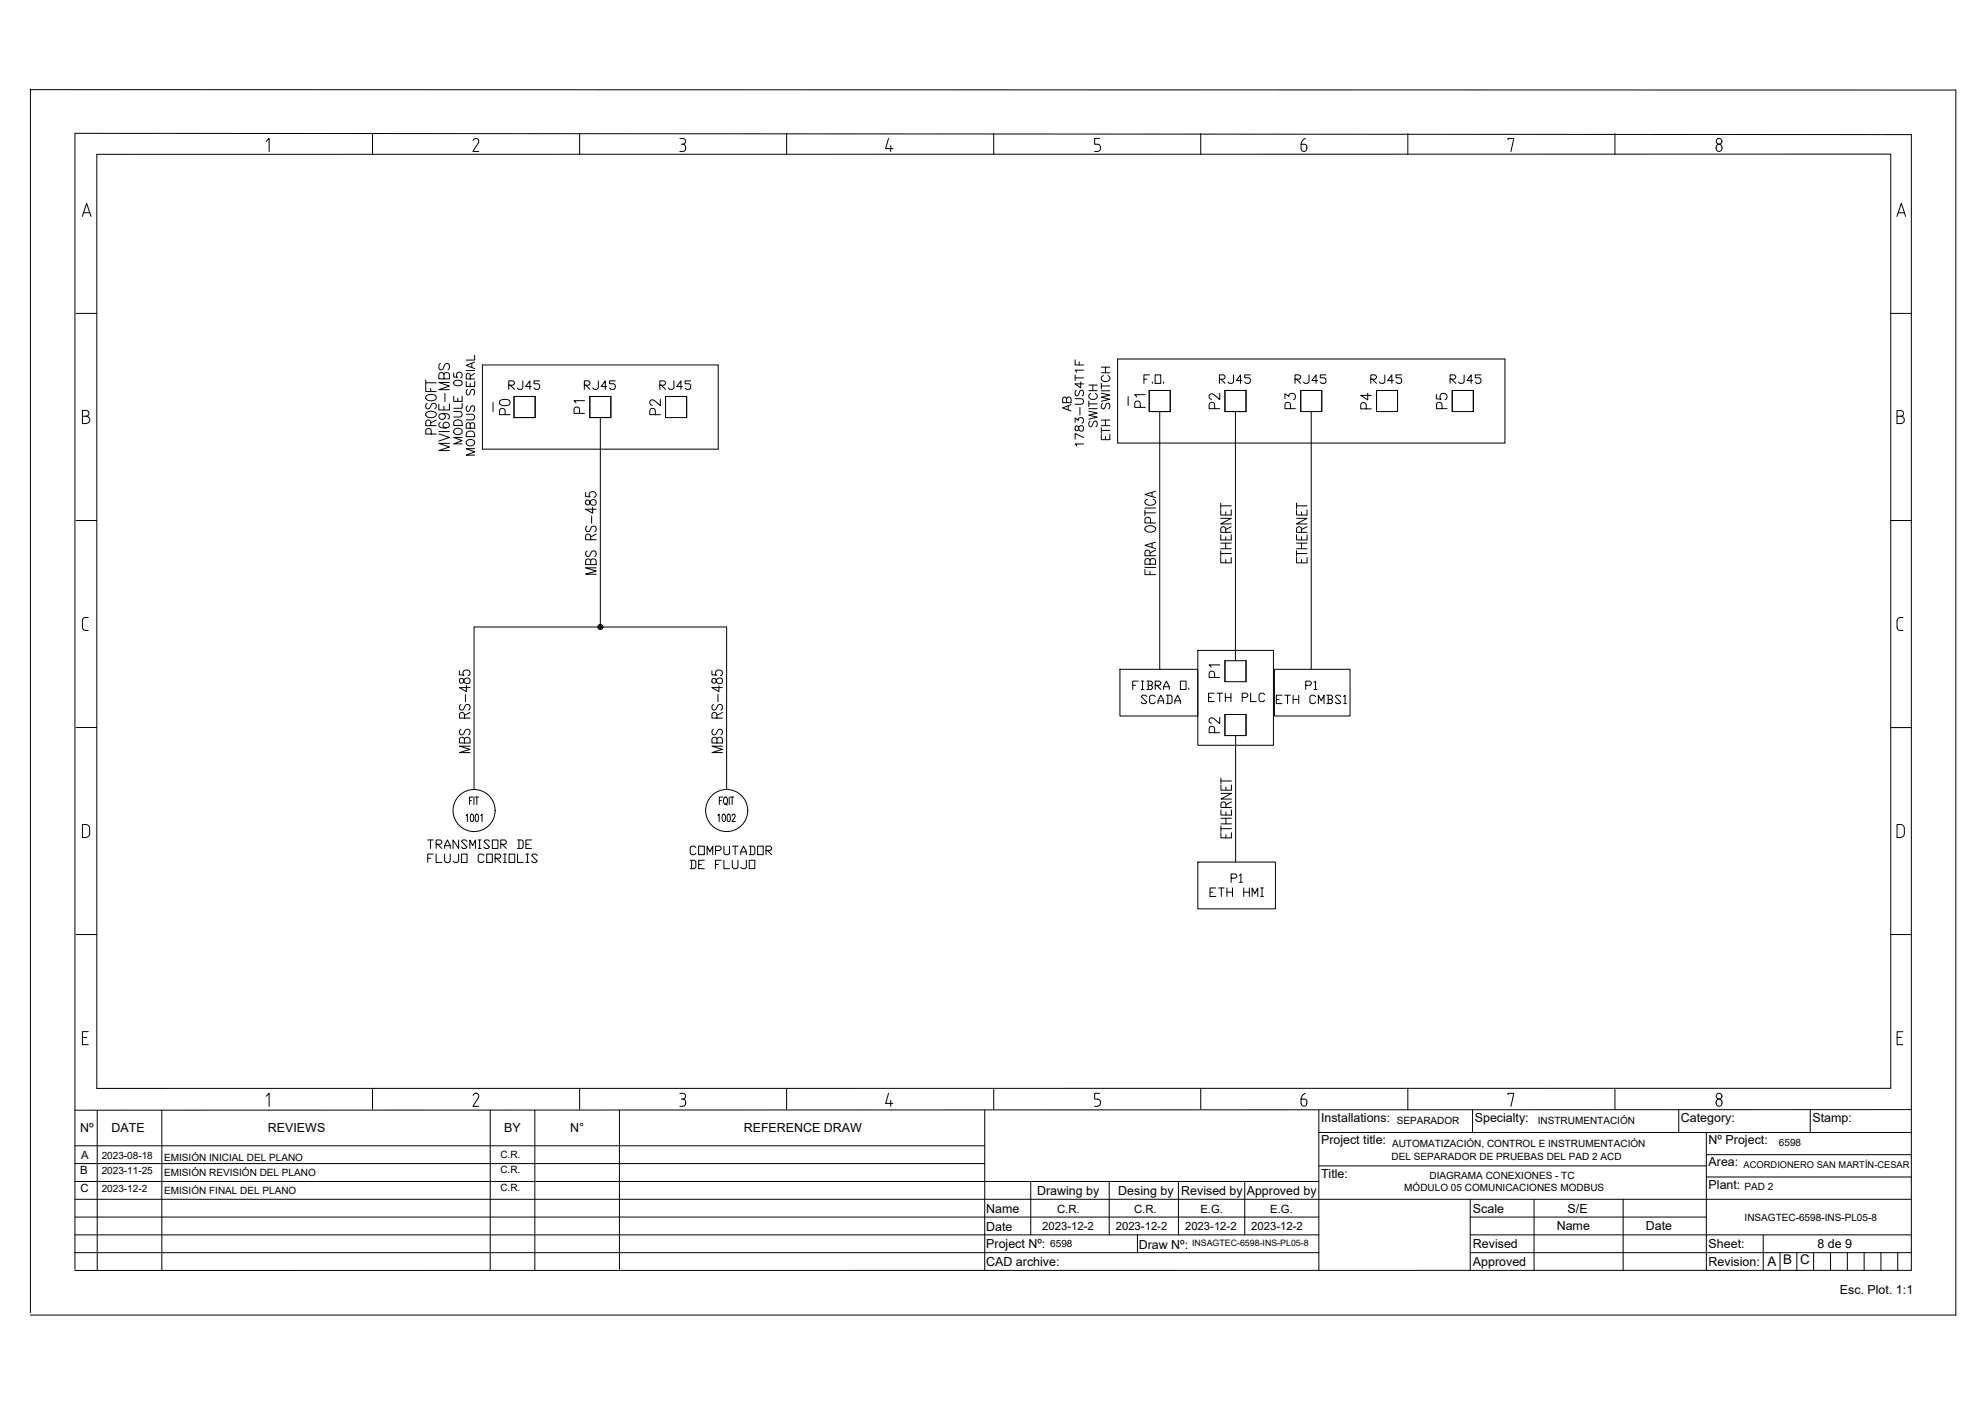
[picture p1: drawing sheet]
<svg xmlns="http://www.w3.org/2000/svg" width="420mm" height="297mm" viewBox="0 0 420 297" stroke-linecap="round" stroke-linejoin="round" font-family="sans-serif">
<g fill="none" stroke="#000" stroke-width=".21">
<path d="M6.4 19l407.6 .1v259.3h-407.6M6.4 18.9v259M15.9 28.3v240.5M15.9 28.2l388.7 .3v240.5h-388.7M20.5 32.7l379.7-.1v197.8h-379.7zM56.4 29.9l.6-.6v2.8M78.9 28.3v4.4M100.1 29.8a.62 .62 0 0 1 .9-.5 .62 .62 0 0 1 .3 .9M101.2 30.2l-1.1 1.9h1.2M122.7 28.3v4.4M143.9 29.3h.6a.6 .6 0 0 1 .6 .6 .6 .6 0 0 1-.6 .6M144.2 30.5h.3"/>
<path d="M144.5 30.5a.6 .6 0 0 1 .6 .6M145.1 31.5a.6 .6 0 0 1-.6 .6h-.6M145.1 31.2v.3M166.5 28.3v4.4M188.1 29.3l-.6 2.2h1.5M188.5 30.9v1.2M210.3 28.3v4.4M232.8 29.3h-1.1v1.2h.6a.6 .6 0 0 1 .6 .6M232.9 31.5a.6 .6 0 0 1-.6 .6h-.6M232.9 31.2v.3M254.2 28.3v4.4M298 28.3v4.4"/>
<path d="M319.2 29.6v-.3h1.2l-.6 2.8M341.8 28.3v4.4M363.2 31.2v.3M363.3 31.1a.6 .6 0 0 1 .6-.6 .6 .6 0 0 1 .6 .6M363.3 31.5a.6 .6 0 0 0 .6 .6 .6 .6 0 0 0 .6-.6M364.5 31.2v.3M17.4 45.8l.9-2.8 1 2.8M17.7 45h1.3M401.5 45.8l.9-2.8 1 2.8M401.8 45.1h1.3M16.1 66.4h4.4M100.5 75.2v1h-1.8"/>
<path d="M102.1 77.3h49.9v17.8h-49.9zM233.1 78.9h1.8M233.1 77.7h1.8M233.6 79.5a.65 .65 0 0 0-.5 .8 .65 .65 0 0 0 .7 .5h.4a.65 .65 0 0 0 .7-.5 .65 .65 0 0 0-.4-.8M234 77.7v1.2M236.6 76h81.9v17.8h-81.9zM243.3 79.4h-1.2v1.8M244.5 79.4h1.2v1.8h-1.2zM400.2 66.4h4.4M17.4 88.1h.8M18.2 88.1a.77 .77 0 0 1 .8 .8 .77 .77 0 0 1-.8 .8M18.2 88.1a.6 .6 0 0 0 .6-.6 .6 .6 0 0 0-.6-.6h-.8v2.8h.8"/>
<path d="M113.3 83.9v4.5h-4.5M127.1 88.4v44.4M129.3 83.9v4.5h-4.5M145.3 83.9v4.5h-4.4M233.1 92v1.1h1.8v-1.1M233.1 83.2l1.8 .5-1.8 .4 1.8 .4-1.8 .5M233.1 91.1h1.8M233.1 90.1h1.8M233.1 88.9h1.8M233.1 82.7h1.8M233.1 81.7h1.8M233.4 85.4a.65 .65 0 0 0-.3 .6 .65 .65 0 0 0 .5 .6l.2-.2 .4-.9 .5-.1a.78 .78 0 0 1 0 1.2"/>
<path d="M242.1 80.3h.6M243.3 82.7h4.4v4.4h-4.4M245.5 87.1v54.6M246.3 80.9v.3M261.5 87.1v52.8M263.7 82.7v4.4h-4.4M277.5 87.1v54.6M279.8 82.7v4.4h-4.5M295.8 82.7v4.4h-4.4M311.9 82.7v4.4h-4.5M401.5 86.9h.8a.6 .6 0 0 1 .6 .6 .6 .6 0 0 1-.6 .6 .77 .77 0 0 1 .8 .8 .77 .77 0 0 1-.8 .8h-.8zM401.5 88.1h.8"/>
<path d="M16.1 110.2h4.4M242.3 108.6h2.3M242.3 108v1.2M242.3 107.6h2.3M242.5 111.6a1.5 1.5 0 0 1 2.1 .2 .98 .98 0 0 1-1.4 .9l-.3-.1a.6 .6 0 0 1-.4-1zM242.9 105.7a.59 .59 0 0 0-.6 .6 .59 .59 0 0 0 .6 .6l.8 .1a.66 .66 0 0 0 .9-.5 .66 .66 0 0 0-.5-.8M243.4 118.7a.6 .6 0 0 1 .6-.5 .6 .6 0 0 1 .6 .5v.8h-2.3v-.8a.55 .55 0 0 1 .6-.5 .55 .55 0 0 1 .5 .5v.8M243.4 117.7v-.8a.55 .55 0 0 0-.5-.4 .55 .55 0 0 0-.6 .4v.8h2.3M243.5 110.7v-.7a.62 .62 0 0 0-.6-.5 .62 .62 0 0 0-.6 .5v.7h2.3M243.8 104.3v.8M243.8 115v.9M244.6 114.8l-2.3 .7 2.3 .6"/>
<path d="M244.6 104l-2.3 .7 2.3 .7M244.6 116.5l-1.2 .6M258.4 118v1.2h2.2v-1.2M258.4 113.2v1.1h2.2v-1.1M258.4 109.7h2.2l-2.2 1.2h2.2M258.4 107.9v1.1h2.2v-1.1M258.4 117.2h2.2M258.4 106.5v1.2M258.4 116.6v1.2M258.4 116.2h2.2M258.4 115h2.2M258.4 107.1h2.2"/>
<path d="M259.4 112.7v-.8a.54 .54 0 0 0-.5-.4 .54 .54 0 0 0-.5 .4v.8h2.2M259.4 108.4v.6M259.4 113.6v.7M259.4 115v1.2M259.4 118.5v.7M260.6 111.5l-1.2 .6M274.4 118v1.2h2.3v-1.2M274.4 113.2v1.1h2.3v-1.1M274.4 109.7h2.3l-2.3 1.2h2.3M274.4 107.9v1.1h2.3v-1.1M274.4 117.2h2.3M274.4 116.2h2.3"/>
<path d="M274.4 115h2.3M274.4 107.1h2.3M274.4 106.5v1.2M274.4 116.6v1.2M275.5 112.7v-.8a.54 .54 0 0 0-.5-.4 .54 .54 0 0 0-.6 .4v.8h2.3M275.5 108.4v.6M275.5 113.6v.7M275.5 115v1.2M275.5 118.5v.7M276.7 111.5l-1.2 .6M400.2 110.2h4.4M18.1 133.5h.6"/>
<path d="M18.1 130.7h.6M18.1 130.7a.69 .69 0 0 0-.7 .7v1.4a.69 .69 0 0 0 .7 .7M242.3 120.6v1.1h2.3M242.3 120.1h2.3M243.4 121v.7M253.5 137.7h16v20.1h-16zM259.3 139.9h4.4v4.4h-4.4M401.5 131.4v1.4M401.6 132.8a.69 .69 0 0 0 .6 .7M402.2 133.5h.6M402.2 130.7h.6M402.2 130.7a.69 .69 0 0 0-.6 .7"/>
<path d="M16.1 154h4.4M97.2 142v.9l1 .1a.69 .69 0 0 1 .1-1 .69 .69 0 0 1 .9 0 .69 .69 0 0 1 .1 1h-.3M97.4 143.7a.6 .6 0 0 0 .2 .9h.4l.1-.2a.71 .71 0 0 1 .6-.9 .71 .71 0 0 1 .8 .8 .74 .74 0 0 1-.9 .4 .74 .74 0 0 1-.5-.8 .5 .5 0 0 0-.7-.2zM97.6 154.4a.59 .59 0 0 0-.4 .8 .59 .59 0 0 0 .8 .3l.5-.9a.58 .58 0 0 1 1 .2l-.1 .6-.2 .2M97.6 149.2a.59 .59 0 0 0-.4 .7 .59 .59 0 0 0 .8 .4l.5-1a.58 .58 0 0 1 1 .3l-.1 .6-.2 .1M98.3 156.5a.62 .62 0 0 1 .6-.4 .62 .62 0 0 1 .6 .4v.8h-2.3v-.8a.54 .54 0 0 1 .6-.4 .54 .54 0 0 1 .5 .4v.8M98.3 152v-.7a.54 .54 0 0 0-.5-.5 .54 .54 0 0 0-.6 .5v.7h2.3M98.5 147v1.6M98.7 145.2v1.2l-1.5-.8h2.3M99.5 158h-2.3l2.3 .7-2.3 .6h2.3M99.5 150.8l-1.2 .6M237.1 141.7h16.4v9.9h-16.4z"/>
<path d="M239.8 145.1h.6M240.9 144.2h-1.1v1.8M241.5 144.2h.6M241.5 146h.6M241.8 144.2v1.8M242.7 144.2h.9l.3 .3v.3l-.3 .3M242.7 147.5l-.2-.3h-.7l-.3 .3 1.2 1.2-.2 .3h-.7l-.3-.3M243 145.1h.6l.3 .3v.3l-.3 .3h-.9M243 144.2v1.8M244.5 145.1h.9l.3-.3v-.3l-.3-.3h-.9v1.8M244.5 147.5l-.3-.3h-.6l-.3 .3v1.2l.3 .3h.6l.3-.3M244.8 145.1l.9 .9"/>
<path d="M245.1 149v-.6l.6-1.2 .6 1.2v.6M245.1 148.4h1.2M246.3 146v-.6l.6-1.2 .6 1.2v.6M246.3 145.4h1.2M246.9 147.2h.9l.3 .3v1.2l-.3 .3h-.9M247.2 147.2v1.8M248.7 149v-.6l.6-1.2 .6 1.2v.6M248.7 148.4h1.2M249.9 144.2h1.1v1.8h-1.1zM251.6 145.7v.3M261.5 155.7v26.8M263.7 151.3v4.4h-4.4"/>
<path d="M269.8 141.7h16v9.9h-16zM270.2 148.1h.5M271.3 147.2h-1.1v1.8h1.1M271.9 147.2h1.2M272.5 147.2v1.8M273.7 148.1h1.2M273.7 147.2v1.8M274.9 147.2v1.8M276.4 145.1h.9l.3-.3v-.3l-.3-.3h-.9v1.8M278.2 144.5l.3-.3v1.8M278.2 146h.6M278.5 147.5l-.3-.3h-.6l-.3 .3v1.2l.3 .3h.6l.3-.3"/>
<path d="M279 149v-1.8l.7 1.2 .6-1.2v1.8M280.8 147.2h.9l.3 .3v.3l-.3 .3M281.1 148.1h.6l.3 .3v.3l-.3 .3h-.9M281.1 147.2v1.8M283.8 147.5l-.3-.3h-.6l-.3 .3 1.2 1.2-.3 .3h-.6l-.3-.3M284.4 147.5l.3-.3v1.8M284.4 149h.6M400.2 154h4.4M19 175.4a.84 .84 0 0 0-.9-.8h-.7v2.7a1.2 1.2 0 0 0 1.5-.5l.1-1.4M90.5 177.8h1.2M91.1 177.8v1.8M92.3 178.7h.9l.3-.3v-.3l-.3-.3h-.9v1.8"/>
<path d="M92.6 178.7l.9 .9M94.1 179.6v-.6l.6-1.2 .6 1.2v.6M94.1 179h1.2M97.1 177.8v1.8l-1.2-1.8v1.8M98.6 172.7l.3-.3v1.5M98.9 178.1l-.3-.3h-.6l-.3 .3 1.2 1.2-.3 .3h-.6l-.3-.3M99.4 169.5h.4M99.4 179.6v-1.8l.6 1.2 .6-1.2v1.8M99.7 172.5l.2-.1a.93 .93 0 0 1 0 1.5h-.2l-.2-.6zM100.1 168.8h-.7v1.5M100.3 168.8v1.5M100.3 167.2v-34.4h53.5v34.4"/>
<path d="M100.6 168.8h.7M100.7 172.5l.2-.1a.93 .93 0 0 1 0 1.5l-.3-.6zM100.9 168.8v1.5M101.2 177.8h.6M101.2 179.6h.6M101.5 177.8v1.8M101.8 172.7l.2-.3v1.5M103.6 178.1l-.3-.3h-.6l-.3 .3 1.2 1.2-.3 .3h-.6l-.3-.3M104.2 177.8h1.2v1.8h-1.2zM106 178.7h.9l.3-.3v-.3l-.3-.3h-.9v1.8M106.3 178.7l.9 .9M109.5 177.8h.9l.3 .3v1.2l-.3 .3h-.9"/>
<path d="M109.8 177.8v1.8M111.3 178.7h.6M112.5 177.8h-1.2v1.8h1.2M147.3 179.4l-.3-.3h-.6l-.3 .3v1.3l.3 .2h.6l.3-.2M147.9 179.1h1.2v1.8h-1.2zM152 172.7l.2-.3v1.5M152.3 169.5h.4M152.9 168.8h-.6v1.5M153 172.5l.1-.1a.93 .93 0 0 1 0 1.5l-.3-.6zM153.2 179.1v1.6l.3 .2h.6l.3-.2v-1.6M153.4 168.8h.1a.88 .88 0 0 1 .3 1.4l-.1 .1a.9 .9 0 0 1-.3-1.5zM153.6 170l.3 .5"/>
<path d="M154 172.5l.3-.1 .2 .3v.9l-.2 .3-.4-.3zM154.4 168.8v1.5M154.6 168.8h.7M155 172.8v-.3a.34 .34 0 0 1 .5 0 .34 .34 0 0 1 0 .5l-.6 .9h.7M155 168.8v1.5M155 179.1h1.2M155.6 179.1v1.8M158.6 179.1h.9l.3 .3v1.3l-.3 .2h-.9M158.9 179.1v1.8M160.4 179.1h1.2v1.8h-1.2zM258.4 176.3v1.1h2.3v-1.1M258.4 171.5v1.1h2.3v-1.1"/>
<path d="M258.4 168h2.3l-2.3 1.2h2.3M258.4 166.2v1.1h2.3v-1.1M258.4 175.4h2.3M258.4 164.8v1.1M258.4 174.9v1.1M258.4 174.4h2.3M258.4 173.2h2.3M258.4 165.3h2.3M259.5 171v-.8a.54 .54 0 0 0-.5-.4 .54 .54 0 0 0-.6 .4v.8h2.3M259.5 166.6v.7M259.5 171.9v.7M259.5 173.2v1.2"/>
<path d="M259.5 176.7v.7M260.7 169.8l-1.2 .6M402.2 174.6h-.7v2.7h.7M402.2 174.6a.84 .84 0 0 1 .9 .8M403.1 175.4v1.1a.84 .84 0 0 1-.9 .8M16.1 197.9h4.4M90.5 181.7h.6M91.7 180.8h-1.2v1.8M92.3 180.8v1.8h1.2M94.1 180.8v1.5l.3 .3h.6l.3-.3v-1.5M97.1 180.8v1.5l-.3 .3h-.6l-.3-.3M97.7 180.8h1.2v1.8h-1.2z"/>
<path d="M102.4 181.1l-.3-.3h-.6l-.3 .3v1.2l.3 .3h.6l.3-.3M103 180.8h1.2v1.8h-1.2zM104.8 181.7h.9l.3-.3v-.3l-.3-.3h-.9v1.8M105.1 181.7l.9 .9M106.6 180.8h.6M106.6 182.6h.6M106.9 180.8v1.8M107.8 180.8h1.2v1.8h-1.2zM109.5 180.8v1.8h1.2M111.3 180.8h.6M111.3 182.6h.6M111.6 180.8v1.8"/>
<path d="M113.7 181.1l-.3-.3h-.6l-.3 .3 1.2 1.2-.3 .3h-.6l-.3-.3M146.1 182.1h.9l.3 .3v1.2l-.3 .3h-.9M146.4 182.1v1.8M147.9 183h.6M149.1 182.1h-1.2v1.8h1.2M149.7 180.9v-1.8l.6 1.3 .6-1.3v1.8M151.5 180.1h.8l.3-.4v-.3l-.3-.3h-.8v1.8M151.5 183h.5M152.6 182.1h-1.1v1.8M153.2 182.1v1.8h1.2M155 182.1v1.5l.3 .3h.6l.3-.3v-1.5M156.8 180.9v-.5l.6-1.3 .6 1.3v.5"/>
<path d="M156.8 180.4h1.2M158 182.1v1.5l-.3 .3h-.6l-.3-.3M158.6 182.1h1.2v1.8h-1.2zM162.1 180.1h.9l.3-.4v-.3l-.3-.3h-.9v1.8M162.4 180.1l.9 .8M253.5 182.5h16.5v9.9h-16.5zM256.1 188.9h.6M257.3 188h-1.2v1.8h1.2M257.9 188h1.2M258.5 188v1.8M259.7 188.9h1.2M259.7 188v1.8"/>
<path d="M260.6 185.9h.9l.3-.3v-.3l-.3-.3h-.9v1.8M260.9 188v1.8M262.4 185.3l.3-.3v1.8M262.4 186.8h.6M263.3 188.9h1.1M263.3 188v1.8M264.4 188v1.8M265 189.8v-1.8l.6 1.2 .6-1.2v1.8M266.8 189.8h.6M266.8 188h.6M267.1 188v1.8M400.2 197.9h4.4"/>
<path d="M17.4 219.6h1M18.7 218.4h-1.3v2.8h1.3M401.6 219.6h.9M402.8 218.4h-1.2v2.8h1.2M20.6 235v34M34.3 235v34M56.4 232.1l.6-.6v2.7M78.9 230.4v4.4M100.1 231.9a.62 .62 0 0 1 .9-.4 .62 .62 0 0 1 .3 .9M101.2 232.4l-1.1 1.8h1.2M103.8 235v34M113.2 235v34"/>
<path d="M122.7 230.4v4.4M131.1 235v34M143.9 231.5h.6a.6 .6 0 0 1 .6 .6 .6 .6 0 0 1-.6 .6M144.2 232.7h.3M144.5 232.7a.68 .68 0 0 1 .6 .9M145.1 233.6a.6 .6 0 0 1-.6 .6h-.6M166.5 230.4v4.4M188.1 231.5l-.6 2.1h1.5M188.5 233v1.2M208.4 235v34M210.3 230.4v4.4M232.8 231.5h-1.1v1.2h.6a.68 .68 0 0 1 .6 .9"/>
<path d="M232.9 233.6a.6 .6 0 0 1-.6 .6h-.6M254.2 230.4v4.4M279.2 235v34M279.2 239.8h125.4M298 230.4v4.4M311.7 235v4.8M319.2 231.8v-.3h1.2l-.6 2.7M341.8 230.4v4.4M355.3 235v4.8M361.2 239.8v29.2M363.2 233.6a.66 .66 0 0 1 .7-.9 .66 .66 0 0 1 .6 .9M363.3 233.6a.6 .6 0 0 0 .6 .6 .6 .6 0 0 0 .6-.6"/>
<path d="M383.2 235v4.8M404.6 234.9l-388.7 .1M15.9 257.7h263.3M15.9 253.9h388.5M15.9 246.4h192.5M15.9 242.6h192.5M15.9 250.1h263.3M218.2 250.1v11.3M234.8 250.1v11.3M249.4 250.1v11.3M263.5 250.1v11.3M279.2 246.8h82"/>
<path d="M311.2 257.7h50M311.2 253.9v15.1M324.7 253.9v15.1M343.6 253.9v15.1M361.2 244.5h43.4M361.2 249.2h43.4M15.9 265.2h263.3M15.9 261.4h263.3M240.8 261.4v3.8M311.2 265.2h93.4M311.2 261.4h93.4M373.2 261.4v7.6"/>
<path d="M376.8 265.2v3.8M380.3 265.2v3.8M383.9 265.2v3.8M387.5 265.2v3.8M391 265.2v3.8M394.6 265.2v3.8M398.1 265.2v3.8M401.7 265.2v3.8"/>
<circle cx="363.9" cy="29.9" r=".6"/>
<circle cx="127.1" cy="132.7" r=".54"/>
<circle cx="127.1" cy="132.7" r=".33"/>
<circle cx="127.1" cy="132.7" r=".16"/>
<circle cx="100.3" cy="171.6" r="4.5"/>
<circle cx="153.8" cy="171.6" r="4.5"/>
<circle cx="363.9" cy="232.1" r=".6"/>
</g>
<g font-size="6.2">
<text x="274.1" y="33.2">6</text>
<text x="274.1" y="235.3">6</text>
</g>
<g font-size="5.7">
<text x="109" y="88.9" transform="rotate(-90 109 88.9)">P0</text>
<text x="140.8" y="88.9" transform="rotate(-90 140.8 88.9)">P2</text>
<text x="243.4" y="87.5" transform="rotate(-90 243.4 87.5)">P1</text>
<text x="275.2" y="87.8" transform="rotate(-90 275.2 87.8)">P3</text>
<text x="307.3" y="87.8" transform="rotate(-90 307.3 87.8)">P5</text>
</g>
<g font-size="5.3">
<text x="256.8" y="82.5">RJ45</text>
<text x="273" y="82.5">RJ45</text>
<text x="288.9" y="82.5">RJ45</text>
<text x="305.9" y="82.5">RJ45</text>
<text x="124.5" y="88.9" transform="rotate(-90 124.5 88.9)">P1</text>
<text x="258.9" y="87.8" transform="rotate(-90 258.9 87.8)">P2</text>
<text x="291" y="87.8" transform="rotate(-90 291 87.8)">P4</text>
<text x="93.1" y="93.1" transform="rotate(-90 93.1 93.1)">PROSOFT</text>
<text x="96" y="96.7" transform="rotate(-90 96 96.7)">MVI69E-MBS</text>
<text x="127" y="122.8" transform="rotate(-90 127 122.8)">MBS RS-485</text>
<text x="258.9" y="144.6" transform="rotate(-90 258.9 144.6)">P1</text>
<text x="153.8" y="160.5" transform="rotate(-90 153.8 160.5)">MBS RS-485</text>
<text x="258.9" y="156.3" transform="rotate(-90 258.9 156.3)">P2</text>
</g>
<g font-size="4.9">
<text x="106.5" y="83.6">RJ45</text>
<text x="122.4" y="83.6">RJ45</text>
<text x="138.3" y="83.6">RJ45</text>
<text x="227.5" y="88.2" transform="rotate(-90 227.5 88.2)">AB</text>
<text x="98.8" y="95.2" transform="rotate(-90 98.8 95.2)">MODULE 05</text>
<text x="230.4" y="95.6" transform="rotate(-90 230.4 95.6)">1783-US4T1F</text>
<text x="233.2" y="91.7" transform="rotate(-90 233.2 91.7)">SWITCH</text>
<text x="254.7" y="149.9">ETH PLC</text>
</g>
<g font-size="2.8">
<text x="374.1" y="268.1">A</text>
<text x="377.4" y="267.6">B</text>
<text x="381" y="267.6">C</text>
</g>
<g font-size="2.6">
<text x="17" y="239.7">Nº</text>
<text x="23.6" y="239.7">DATE</text>
<text x="56.7" y="239.7">REVIEWS</text>
<text x="106.7" y="239.7">BY</text>
<text x="120.7" y="239.7">N°</text>
<text x="157.4" y="239.7">REFERENCE DRAW</text>
<text x="279.6" y="237.5">Installations:</text>
<text x="312.2" y="237.5">Specialty:</text>
<text x="355.8" y="237.5">Category:</text>
<text x="383.6" y="237.5">Stamp:</text>
<text x="279.6" y="242.3">Project title:</text>
<text x="361.7" y="242.3">Nº Project:</text>
<text x="279.6" y="249.3">Title:</text>
<text x="361.7" y="251.7">Plant:</text>
<text x="361.7" y="247">Area:</text>
<text x="208.8" y="256.8">Name</text>
<text x="219.5" y="253">Drawing by</text>
<text x="236.7" y="253">Desing by</text>
<text x="250" y="253">Revised by</text>
<text x="263.9" y="253">Approved by</text>
<text x="311.8" y="256.7">Scale</text>
<text x="331.8" y="256.7">S/E</text>
<text x="208.8" y="260.6">Date</text>
<text x="329.5" y="260.5">Name</text>
<text x="348.4" y="260.5">Date</text>
<text x="208.8" y="264.3">Project Nº:</text>
<text x="208.8" y="268.1">CAD archive:</text>
<text x="241.1" y="264.5">Draw Nº:</text>
<text x="311.8" y="264.3">Revised</text>
<text x="311.8" y="268">Approved</text>
<text x="361.7" y="268">Revision:</text>
<text x="361.7" y="264.3">Sheet:</text>
<text x="384.7" y="264.3">8 de 9</text>
<text x="389.5" y="273.9">Esc. Plot. 1:1</text>
</g>
<g font-size="2.4">
<text x="17.2" y="245.4">A</text>
<text x="17" y="248.7">B</text>
<text x="17" y="252.5">C</text>
<text x="223.7" y="256.7">C.R.</text>
<text x="240" y="256.7">C.R.</text>
<text x="254.1" y="256.7">E.G.</text>
<text x="268.9" y="256.7">E.G.</text>
<text x="220.6" y="260.5">2023-12-2</text>
<text x="236.2" y="260.5">2023-12-2</text>
<text x="250.8" y="260.5">2023-12-2</text>
<text x="264.8" y="260.5">2023-12-2</text>
</g>
<g font-size="2.1">
<text x="295.6" y="238">SEPARADOR</text>
<text x="325.5" y="238">INSTRUMENTACIÓN</text>
<text x="21.5" y="245.4">2023-08-18</text>
<text x="34.7" y="245.8">EMISIÓN INICIAL DEL PLANO</text>
<text x="105.9" y="245.2">C.R.</text>
<text x="294.6" y="245.5">DEL SEPARADOR DE PRUEBAS DEL PAD 2 ACD</text>
<text x="294.6" y="242.9">AUTOMATIZACIÓN, CONTROL E INSTRUMENTACIÓN</text>
<text x="376.5" y="242.7">6598</text>
<text x="21.5" y="248.6">2023-11-25</text>
<text x="34.7" y="249">EMISIÓN REVISIÓN DEL PLANO</text>
<text x="105.9" y="248.4">C.R.</text>
<text x="302.6" y="249.7">DIAGRAMA CONEXIONES - TC</text>
<text x="369.3" y="251.9">PAD 2</text>
<text x="21.5" y="252.4">2023-12-2</text>
<text x="34.7" y="252.8">EMISIÓN FINAL DEL PLANO</text>
<text x="105.9" y="252.2">C.R.</text>
<text x="297.2" y="252.2">MÓDULO 05 COMUNICACIONES MODBUS</text>
<text x="222.3" y="264">6598</text>
<text x="369.3" y="258.5">INSAGTEC-6598-INS-PL05-8</text>
</g>
<text font-size="2" x="369.1" y="247.3">ACORDIONERO SAN MARTÍN-CESAR</text>
<text font-size="1.9" x="252.3" y="263.8">INSAGTEC-6598-INS-PL05-8</text>
</svg>
